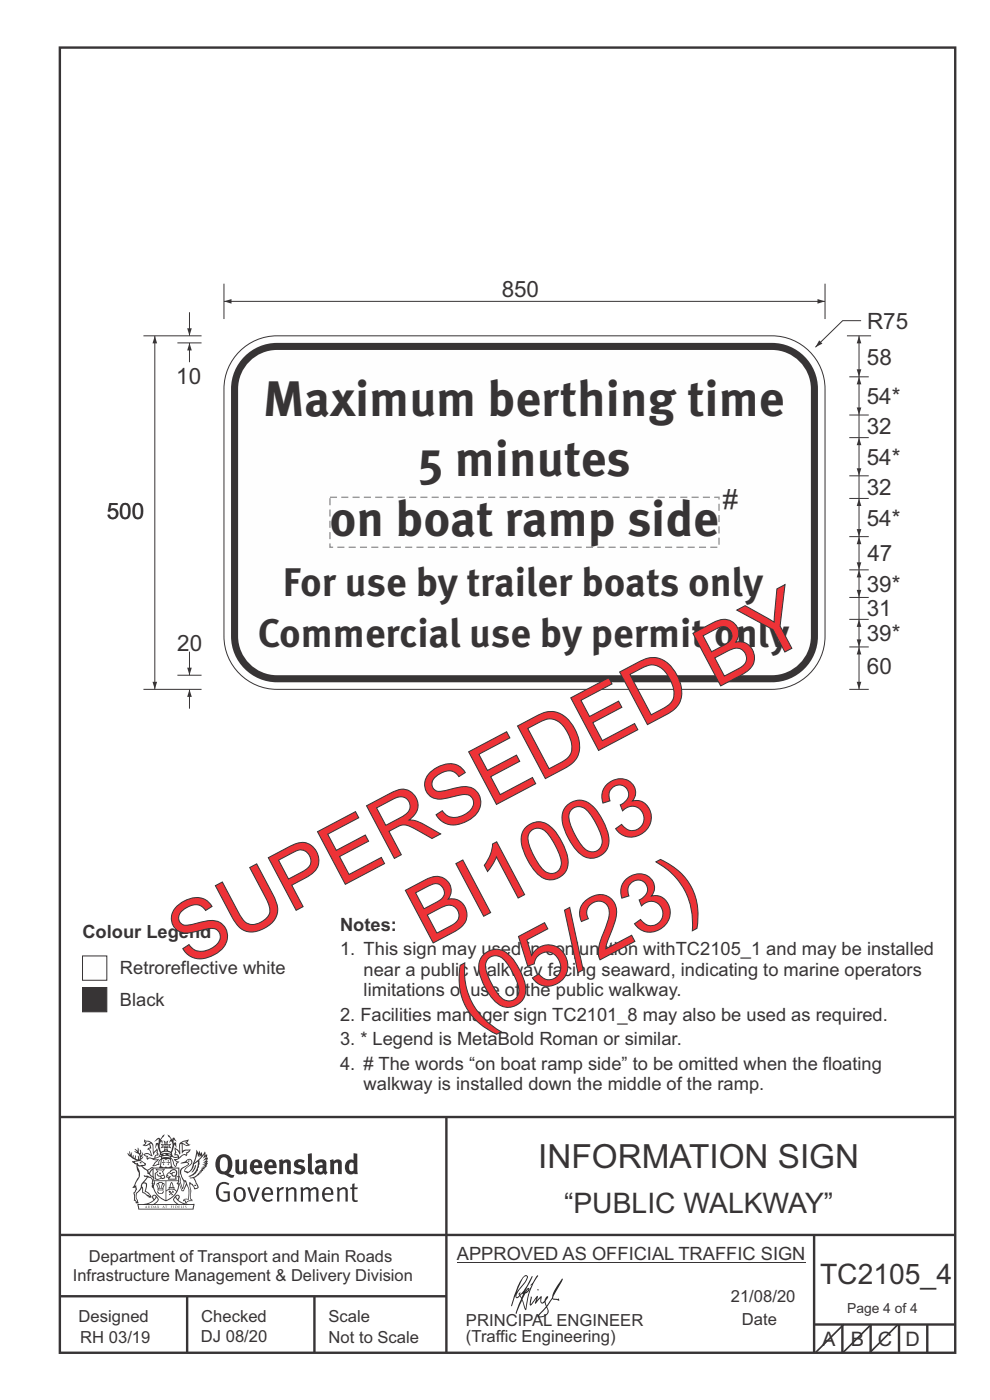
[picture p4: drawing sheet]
<svg xmlns="http://www.w3.org/2000/svg" width="210mm" height="297mm" viewBox="0 0 210 297" stroke-linecap="round" stroke-linejoin="round" font-family="sans-serif">
<path d="M17.5 209.5h5.2v5.1h-5.2z" fill-rule="evenodd" fill="#373435" stroke="#373435" stroke-width=".21"/>
<path d="M17.5 202.8h5.2v5.2h-5.2z" fill-rule="evenodd" fill="#fefefe" stroke="#373435" stroke-width=".21"/>
<g fill="none" stroke="#373435" stroke-width=".51">
<path d="M12.7 10.1h189.9v276.9h-189.9zM12.7 237h189.8M94.7 236.9v50.1M12.7 262h190M12.7 275h82M39.7 275v12M66.7 275v12M172.7 262v25M172.7 281h30M178.7 281v6M184.7 281v6M190.7 281v6"/>
<path d="M196.7 281v6"/>
</g>
<g fill="#373435">
<path d="M47 245.7a2.55 2.55 0 0 0 0 2.7l.3 .1a.81 .81 0 0 0 1-.9v-.6a1.04 1.04 0 0 0-1.1-1.5zM46.3 245.3a1.82 1.82 0 0 1 2.1-.2 1.82 1.82 0 0 1 .9 1.9 2.29 2.29 0 0 1-.8 1.9l.7 .3h.5l-.2 .6a2.87 2.87 0 0 1-2-.7 2.12 2.12 0 0 1-1.7-3.1z" fill-rule="evenodd"/>
<path d="M49.9 246.1l.8-.2v2a.46 .46 0 0 0 .3 .6 .46 .46 0 0 0 .6-.2v-2.2l.7-.2v2.4l.2 .5-.5 .4-.3-.3a1.02 1.02 0 0 1-1.2 .2 1.02 1.02 0 0 1-.6-1.1z" fill-rule="evenodd"/>
<path d="M54 246.7l-.1 .5h.9a.49 .49 0 0 0-.2-.6 .49 .49 0 0 0-.6 .1zM53.4 246.4a1.34 1.34 0 0 1 1.6-.3 1.34 1.34 0 0 1 .6 1.5v.2h-1.7a.77 .77 0 0 0 .5 .8 .77 .77 0 0 0 .9-.3l.3 .4a1.59 1.59 0 0 1-2 .2 1.59 1.59 0 0 1-.5-2z" fill-rule="evenodd"/>
<path d="M57 246.7l-.1 .5h1a.49 .49 0 0 0-.2-.6 .49 .49 0 0 0-.7 .1zM56.4 246.4a1.34 1.34 0 0 1 1.6-.3 1.34 1.34 0 0 1 .7 1.5v.2h-1.8a.77 .77 0 0 0 .5 .8 .77 .77 0 0 0 .9-.3l.4 .4a1.59 1.59 0 0 1-2.1 .2 1.59 1.59 0 0 1-.5-2z" fill-rule="evenodd"/>
<path d="M59.2 246.1l.7-.2 .1 .4a.95 .95 0 0 1 1-.3 .95 .95 0 0 1 .7 .8v2.3h-.8v-2.3a.46 .46 0 0 0-.8 .1v2.2h-.8z" fill-rule="evenodd"/>
<path d="M62.6 246.3a1.75 1.75 0 0 1 2-.1l-.2 .5-.6-.2a.43 .43 0 0 0-.6 .3l.4 .3a1.04 1.04 0 0 1 1.2 1.2 1.04 1.04 0 0 1-1.4 .9l-1.2-.4 .3-.6 1 .4 .4-.4a.88 .88 0 0 0-1-.5l-.4-.2-.1-.4z" fill-rule="evenodd"/>
<path d="M65.3 244.8l.8-.2 .1 3.8 .3 .2 .1 .5a.88 .88 0 0 1-1-.1 .88 .88 0 0 1-.3-1z" fill-rule="evenodd"/>
<path d="M67.8 247.8a.43 .43 0 0 0-.1 .7 .43 .43 0 0 0 .7-.1v-.7zM66.8 246.4a1.7 1.7 0 0 1 2.4 .1v1.8l.3 .4-.4 .5-.5-.3a1.03 1.03 0 0 1-1.7-.2 1.03 1.03 0 0 1 .8-1.5h.7v-.4a.8 .8 0 0 0-1.2 .1z" fill-rule="evenodd"/>
<path d="M70 246.1l.7-.2 .1 .4a.95 .95 0 0 1 1-.3 .95 .95 0 0 1 .7 .8v2.3h-.8v-2.3a.46 .46 0 0 0-.8 .1v2.2h-.8z" fill-rule="evenodd"/>
<path d="M74.3 246.7a1.48 1.48 0 0 0 0 1.7h.5l.2-.1v-1.5l-.3-.2zM75 244.6l.8 .2 .1 4.3h-.7l-.1-.2a1.26 1.26 0 0 1-1.4 0 1.26 1.26 0 0 1-.5-1.3 1.29 1.29 0 0 1 .4-1.3 1.29 1.29 0 0 1 1.4-.2z" fill-rule="evenodd"/>
<path d="M46.4 251.1a1.72 1.72 0 0 1 2.3 0l-.3 .3a1.24 1.24 0 0 0-1.4-.1 1.24 1.24 0 0 0-.6 1.3 1.49 1.49 0 0 0 1.2 2l.7-.2v-1.3h-.8l-.1-.4h1.3v2a1.93 1.93 0 0 1-2.2-.1 1.93 1.93 0 0 1-.7-2.2l.2-.7z" fill-rule="evenodd"/>
<path d="M50.4 252.4a1.65 1.65 0 0 0 .2 2.2 .99 .99 0 0 0 1-1.5 .78 .78 0 0 0-.4-.8 .78 .78 0 0 0-.8 .1zM50 252.1a1.33 1.33 0 0 1 1.6-.1 1.33 1.33 0 0 1 .5 1.5 1.31 1.31 0 0 1-1.3 1.5 1.31 1.31 0 0 1-1.2-1.6v-.5z" fill-rule="evenodd"/>
<path d="M52.5 251.9l.4-.1 .9 2.6 .8-2.5h.5l-1.1 3h-.5z" fill-rule="evenodd"/>
<path d="M56.3 252.4l-.2 .7h1.3a.7 .7 0 0 0-.3-.8 .7 .7 0 0 0-.8 .1zM55.9 252.2a1.22 1.22 0 0 1 1.5-.2 1.22 1.22 0 0 1 .5 1.5h-1.8a.93 .93 0 0 0 .5 1 .93 .93 0 0 0 1.1-.2l.2 .3a1.43 1.43 0 0 1-1.8 .1 1.43 1.43 0 0 1-.6-1.7z" fill-rule="evenodd"/>
<path d="M58.7 252l.4-.2 .1 .5 .4-.3 .6-.2-.2 .6a.66 .66 0 0 0-.8 .6v1.9h-.4z" fill-rule="evenodd"/>
<path d="M60.6 252l.4-.2 .1 .5a.94 .94 0 0 1 1-.4 .94 .94 0 0 1 .8 .7v2.3h-.5l-.1-2.5a.81 .81 0 0 0-1.2 .3v2.2h-.4z" fill-rule="evenodd"/>
<path d="M63.7 251.9l.5-.1 .1 .5 .4-.3a.78 .78 0 0 1 1.1 .3 .9 .9 0 0 1 1-.5 .9 .9 0 0 1 .8 .8v2.3h-.5l-.1-2.5a.67 .67 0 0 0-1.1 .3v2.2h-.5v-2.4l-.4-.2-.7 .4v2.2h-.5z" fill-rule="evenodd"/>
<path d="M69 252.4l-.1 .7h1.3a.7 .7 0 0 0-.3-.8 .7 .7 0 0 0-.9 .1zM68.7 252.2a1.22 1.22 0 0 1 1.5-.2 1.22 1.22 0 0 1 .5 1.5h-1.8a.93 .93 0 0 0 .4 1 .93 .93 0 0 0 1.2-.2l.1 .3a1.44 1.44 0 0 1-1.7 .1 1.44 1.44 0 0 1-.6-1.7z" fill-rule="evenodd"/>
<path d="M71.4 252l.5-.2 .1 .5a.94 .94 0 0 1 1-.4 .94 .94 0 0 1 .8 .7v2.3h-.5l-.1-2.5a.81 .81 0 0 0-1.2 .3v2.2h-.4z" fill-rule="evenodd"/>
<path d="M74.7 251.2l.5-.2v.9h.7l-.1 .4h-.6v2.2l.1 .1h.5l.1 .3a.75 .75 0 0 1-1.2-.6v-2h-.4v-.4h.4z" fill-rule="evenodd"/>
<path d="M30.8 242.1l1.1 .3-.9 .5h-.4l.6-.5zM31.8 242.7l.2-.1a2.44 2.44 0 0 1 .4 2l.1 .4 .7-1-.1 .6 .3 .3a.57 .57 0 0 0-.6 .8l-1-.2-.5 .2 .2-.5-.8-.2 .7-.2 .9 .5 .1-.1-.6-1.3-.2-.1 .5-.1zM30.7 241.7l-.1 .4 .2 .4-.6 .4a1.04 1.04 0 0 0 1.4-.1l.2 .7h-.3l-.2 .4a.94 .94 0 0 1 .8 1.1l-.2-.1a1.16 1.16 0 0 0-1.5-.1l.3 .4 .4 .2 .1 .5 .2 .1 .1-.1a.94 .94 0 0 1 1.1 .2h.8l-1.2 1.2a1.13 1.13 0 0 0 1.2-.2l.4-.1-.1-.4 .5-.7a.83 .83 0 0 0-.6 1.1l-.3-.1-.7 .3 1.1-1.4-.5 .2-.5-.1 1.3-.5-.1-.2-.9 .4v-.3l.2-.2 .3 .1 .1-.3-.2-.4v-.6l-.1-.3-.7 .9v-.7a1.42 1.42 0 0 0-1.6-1.8z" fill-rule="evenodd"/>
<path d="M38.5 242.5l.5-.3 .7-.1-.6 .3 .8 .5h-.3zM38.3 242.7h.2l.1 2a1.69 1.69 0 0 1 1.6-.7l-.8 .5 .1 .5a1.1 1.1 0 0 0-1.5 .6l-.1-.5-.2-.2h-.5l.3-.4-.3-.7a1.42 1.42 0 0 1 .8 1.1l.2-.1zM37.1 243.4l.1 1-.2 .3 .1 .5 .5-.1 .1 .2a.96 .96 0 0 1-1.1-.1l-.1 .1a1.06 1.06 0 0 0 1.3 .2v.1a.72 .72 0 0 1-1 .2l.3 .5 .6 .3-.4 .1-.1 .7-.2-.4-.4-1.1-.4-.4 .4 .9a1.54 1.54 0 0 0 .7 1.2l.2-.3a.58 .58 0 0 1 .4-.7l.2-.2h-.3l-.5-.3 .9-.5a.93 .93 0 0 1 1.2-.5v.2l.2-.1 .1-.5a.99 .99 0 0 0 .7-.9l-1.3 .1-.3 .3-.1-1.5 .9 .4 .9-.3h-.4l-.5-.4 .4-.7-.6 .2a1.46 1.46 0 0 0-1.4 2.1v.4l-.2-.4z" fill-rule="evenodd"/>
<path d="M35.6 246.1l.2 .1-.1 .4h.4l-.4 .1v.5l-.1-.6h-.3l.3-.1z" fill-rule="evenodd"/>
<path d="M34.6 246.1l.2 .1v.3l.3 .1h-.3l-.1 .6v-.5l-.4-.1h.4z" fill-rule="evenodd"/>
<path d="M34.3 246a.57 .57 0 0 1 .9 .2 .57 .57 0 0 1 .9-.2l.2 1.4-.2 .1a.57 .57 0 0 1-.9-.1 .69 .69 0 0 1-1.1 0zM34.2 245.3l-.3 2.1-.2 .4h3l-.2-.4-.3-2.1h-.2v.3l-.8-.1-.8 .1v-.3z" fill-rule="evenodd"/>
<path d="M34.2 249.6a.3 .3 0 0 0 .6 0 .3 .3 0 0 0-.6 0zM33.3 248.2l.3 .3-.3 .3a.79 .79 0 0 0 0 1.3l.8-.2-.1-.3a.55 .55 0 0 1-.7-.6h.1l.2 .3 .3 .1 .8-.2-.4-.7 .4-.3-.7 .1zM33 247.9l1.1 .2 .9-.2-.4 .7 .4 1.1a.56 .56 0 0 1-.8 .3l-.2 .1a.73 .73 0 0 1-.9 .1 .73 .73 0 0 1-.3-.9v-.4l.6-.4z" fill-rule="evenodd"/>
<path d="M35.6 249.1l.7-.5a.58 .58 0 0 1 1-.1 .58 .58 0 0 1-.4 .9l-.3-.3a.43 .43 0 0 1 .6-.3v-.1a.57 .57 0 0 0-.8 .2l-.2-.1-.3 .2 .4 .1a.55 .55 0 0 0 .9 .4v.6h-1.3l.3-.4-.1-.2-.6 .1 .2-.2-.2-.1zM35.4 249l-.1 .2a.39 .39 0 0 0 .2 .7l.3-.1-.2 .5h1.9l-.1-.8a.86 .86 0 0 0-.1-1.4 .86 .86 0 0 0-1.3 .4z" fill-rule="evenodd"/>
<path d="M36 252h.8v.2h-.8zM36.4 251l.2 .8h-.4zM36.4 250.7l-.3 .5-.1 .6h-.2v.4l-.7 .4 .2 .2a1.48 1.48 0 0 1 2.1 .1l.2-.1-.6-.5v-.5h-.2l-.1-.6z" fill-rule="evenodd"/>
<path d="M35.8 252.6l.4 .1 .1 .3 .3-.2-.2-.2a.38 .38 0 0 1 .5 .5l-.2-.2-.3 .3 .3 .2-.3 .2-.1-.3-.4 .3-.1-.2 .4-.3-.1-.1-.2 .1z" fill-rule="evenodd"/>
<path d="M34.5 251.2h.2v.2l-.2 .6h-.2zM33.6 252.5h.9v.2a.55 .55 0 0 1-.8 .4v-.2h-.2zM33.4 251.2h.2l.2 .8h-.2zM33.6 252.2h.8l.1 .1-.8 .1zM33.8 250.9h.5l-.2 1.1h-.1zM33.3 251l-.1 .3 .3 1.2a.48 .48 0 0 0-.1 .5 .48 .48 0 0 0 .5 .3l.5-.1a.49 .49 0 0 0 .2-.7l.3-1.2-.1-.3a1.42 1.42 0 0 0-1.5 0z" fill-rule="evenodd"/>
<path d="M33.7 248.8h.4l.1 .3h-.3z" fill-rule="evenodd"/>
<path d="M41.3 247.3l.3-.2-.2 .9-.6 .7h-.2l.5-.7z" fill-rule="evenodd"/>
<path d="M39.7 246.2l.3-.2 .5 .2a.88 .88 0 0 1-.6 1.1 1.22 1.22 0 0 0-.8 1.3l.5 .2a.72 .72 0 0 0 .9-.4l.5-.8 .2-.6 .8-.6v.3a2.85 2.85 0 0 1-2 2.8l.1 .1a2.13 2.13 0 0 0 1.9-1.5v-.2a2.01 2.01 0 0 0 .3-1.8l1.1-1.3-.4 1 .7-.5-.7 1 .8-.4-.8 .8 .7-.1-.9 .5 .8-.1-.8 .4h.7l-.8 .3 .3 .2h-.4l.2 .4-.4-.1 .2 .3h-.4l.1 .3h-.1a2.16 2.16 0 0 1-2 1l.1 .2h.4a.76 .76 0 0 1 .7 .7l.5 1.2-.6 .2a1.45 1.45 0 0 0-1.1-1.3l.2 1.8-.1 1.9 .4 .2a1.07 1.07 0 0 0-1.2 .4v-.3l-.5-.2a.87 .87 0 0 1 1.1-.1v-.7a4.4 4.4 0 0 0-.6-3.1l-.1-.3h-.2a2.16 2.16 0 0 1-.7-2.2l.3-.3 1.2-.8a.55 .55 0 0 0-.4-.7zM37.8 249.6a.76 .76 0 0 1 .3 1.1l.6 1.6 .4-1.7 .2 .1a.61 .61 0 0 1-.1 .9l-.3 .9h-.2l-.7-1.6-.3 .1a1.18 1.18 0 0 0 .1-1.4zM41.8 244.7l.2 .8 .3-.6v.6l.4-.5a1.9 1.9 0 0 1-1.2 1.4l-.3 .3zM38.2 246.8l1.4-.1 .2 .1v.3l-.5 .3a1.26 1.26 0 0 0-.9 1.9l.2 .7a1.84 1.84 0 0 1 .1 2l-.4-1.3a.96 .96 0 0 0-.4-1.3l-.4 .3a.78 .78 0 0 1 0 1.2l.1 .3h.4l.4 1.1a.38 .38 0 0 0 .2 .4 .38 .38 0 0 0 .4-.1l.6-1.2a2.94 2.94 0 0 1 .4 2.5l-.1 .5-.8-.1-.3 .4v.2l.4-.1 .1 .4 .2 .1a1.02 1.02 0 0 1 1.3-.5v-.4l-.3-.1 .1-1.7-.3-1.4 .1 .1a1.14 1.14 0 0 1 .8 .9 .63 .63 0 0 0 .8-.2 .63 .63 0 0 0-.2-.8l-.6-1.3 .9-.6 .2-.3 .3-.1-.1-.2h.4l-.1-.3h.3l-.1-.3 .5-.1-.2-.2 .6-.4v-.2l-.2 .1 .4-.6-.3 .1 .3-.6-.4 .1 .4-.5v-.3l-.3 .2 .2-.6-.1-.3-.4 .3v-.8l-.6 .8-.2-.7-.2 .5-.3-.8-.1 .6-.5-.8-.1 1.4-.6 1.9a1.81 1.81 0 0 1-1 1.4l-.6-.2a1.75 1.75 0 0 1 1.1-1.2 .75 .75 0 0 0 .1-1.3 .75 .75 0 0 0-1.2 .5z" fill-rule="evenodd"/>
<path d="M41.2 251.4l.3-.1 .2 .3h-.4z" fill-rule="evenodd"/>
<path d="M29.4 255.6h11.6l-.1 .8h-11.4zM31.3 255.4l.5-.1a2.48 2.48 0 0 0 1.4-1.3l.3 .6-.5 .5-.5 .3zM32.5 253.8l.3-.2 .2 .2-.3 .6zM37.2 254a2.65 2.65 0 0 0 1.8 1.4h-1.1l-.5-.3-.5-.5zM37.4 253.8l.2-.2 .3 .2-.3 .6zM29.2 255.4l.1 1.2h11.8l.2-1.1-.2-.1a4.1 4.1 0 0 1-3.3-.9l.3-.4-.1-.5a1.06 1.06 0 0 0-1.3 .9l.2 .4 .6 .5h-4.7l.3-.1a.84 .84 0 0 0 .6-.7 .84 .84 0 0 0-.5-.9l-.3-.2-.5 .1-.1 .5 .3 .4a4.2 4.2 0 0 1-3.4 .9z" fill-rule="evenodd"/>
<path d="M31 255.9l.1 .2h-.2zM31 255.8l-.3 .5 .4-.1 .2 .1z" fill-rule="evenodd"/>
<path d="M31.3 255.8h.3v.4a.25 .25 0 0 0 .2-.1 .25 .25 0 0 0-.1-.3h.1a.29 .29 0 0 1 0 .4 .29 .29 0 0 1-.4 0 .29 .29 0 0 1 0-.4z" fill-rule="evenodd"/>
<path d="M32.2 255.8a.22 .22 0 0 1 .3 .2 .22 .22 0 0 1-.3 .2zM32 255.8l.1 .5a.33 .33 0 0 0 .4-.1 .33 .33 0 0 0 0-.4 .33 .33 0 0 0-.5 0z" fill-rule="evenodd"/>
<path d="M32.9 255.9l.1 .2h-.2zM32.9 255.8l-.2 .5 .3-.1 .2 .1z" fill-rule="evenodd"/>
<path d="M33.3 255.8h.2l.1 .2 .2-.2-.2 .2 .2 .3-.3-.2-.1 .2h-.1l.2-.3z" fill-rule="evenodd"/>
<path d="M34.7 255.9l.1 .2h-.2zM34.7 255.8l-.3 .5 .4-.1 .2 .1z" fill-rule="evenodd"/>
<path d="M35 255.8h.5h-.2v.5h-.2l.1-.5z" fill-rule="evenodd"/>
<path d="M36.2 255.8h.3h-.1v.2h.1h-.1v.3h-.2z" fill-rule="evenodd"/>
<path d="M36.7 255.8h.2v.5h-.2z" fill-rule="evenodd"/>
<path d="M37.3 255.8a.22 .22 0 0 1 .3 .2 .22 .22 0 0 1-.3 .2zM37.1 255.8v.5a.33 .33 0 0 0 .5-.1 .33 .33 0 0 0 0-.4 .33 .33 0 0 0-.5 0z" fill-rule="evenodd"/>
<path d="M37.8 255.8h.4h-.2v.2h.1h-.1v.2l.2 .1h-.4z" fill-rule="evenodd"/>
<path d="M38.4 255.8h.2l-.1 .4 .2 .1h-.3z" fill-rule="evenodd"/>
<path d="M38.9 255.8h.2v.5h-.2z" fill-rule="evenodd"/>
<path d="M39.3 255.8h.2l-.1 .1 .2 .2-.2 .2h-.1v-.2l.2 .1z" fill-rule="evenodd"/>
<path d="M34.2 244.6a1.51 1.51 0 0 1 2 .2 2.67 2.67 0 0 0-2.1 0zM35.7 244.8l.4 .2 .1 .2-.4-.1zM34.6 244.9l.5-.1 .1 .2h-.4zM34 245.1l.3 .1-.3 .1zM34.9 244.1l.3-.2 .3 .2zM34.9 242.9h.2v.4h-.2zM35 242.3l.2 .2 .2-.2-.1 .4h-.2zM35.1 243.5h.2l.1 .4-.2-.2-.2 .2zM35.3 242.9h.2v.4h-.2zM34.4 242.9l.3 .1 .1 .2-.4 .1 .2-.2zM35.7 243l.3-.1-.2 .2 .2 .2-.4-.1zM32.7 242.1l1-.5-.1 1-.2-.1-.3 .1-.3 1.1 .5-1 .3 .9a1.84 1.84 0 0 1 .2 1.7l.4 .1a2.48 2.48 0 0 1 2.2 .1l.2-.3-.2-.7 .7-1.7 .4 .6-.2-1-.2-.1-.2 .3v-.9l.6 .4-.6-.7h-.3l-.1 .4-.5-.8-.5-.3 .2 .4 .6 .6-.5 .7 .4-.3a2.06 2.06 0 0 1 0 2.2l-.5-.2-.2-.6 .1-.1 .8 .2-.4-.5 .4-.5-.7 .2-.2-.2 .2-.7-.5 .4-.5-.4 .2 .7-.2 .2-.7-.2 .4 .5-.4 .5 .8-.2 .1 .1-.2 .6-.5 .2a2.02 2.02 0 0 1 0-2.2l.3 .5-.1-.6-.3-.1 .8-1.2-.4 .3-.5 .7-.2-.3a.8 .8 0 0 0-.8 .5z" fill-rule="evenodd"/>
<path d="M29.2 247.3l.3 .2a.61 .61 0 0 1 .8 .3l.3 .2a.8 .8 0 0 1 .6 1l.4 .1 .5 .6a1 1 0 0 1 .5 1l-.1 .7v-.5h-.1a.96 .96 0 0 0-.8-1.3l-.2-.2h-.7l-.1-.1-.1 .1 .1 .3h.6l-1.2 1.4-.2 .9-.4 .6a1.33 1.33 0 0 0-.5 1.8l.2 .5a1.26 1.26 0 0 1-.5-1.4l-.1-.4a1.56 1.56 0 0 0 .4-1.7l-.3 .2 .2-.5a3.2 3.2 0 0 0 .7-3zM30.4 251.1h.4a2.06 2.06 0 0 1-.1 1.6l.7 .5 .4 .5-.6-.2-.8-.6-.1-.9a.51 .51 0 0 1 .1-.9zM28.6 246.5a1.52 1.52 0 0 1 2.1 .6l-1.1 .1-.2-.1-.1-.4-.5 .1zM27.5 244.2v.8l-.3-.4-.1 .1a3.1 3.1 0 0 0 1.9 1.5l-1 .1 .5 .6 .5 .1 .1 1.1a1.84 1.84 0 0 1-.3 2.5l-.4 .9-.3 .4 .2 .1 .4-.1 .1 .4-.2 .5-.3 .2 .1 1.8 .2-.1 .3 .6h.1l.4-.1-.1-.5a1.3 1.3 0 0 1-.1-1.6l.9-1.1 .1 1.1 .6 .2 .5 .6 .1-.2 .2 .4 .5-.1a1.85 1.85 0 0 0-1.2-1.3l.1-.3a1.39 1.39 0 0 0 0-1.5h-.5l.5-.6a.66 .66 0 0 1 .9-.4 .66 .66 0 0 1 .3 .9l-.1 .4h.2v.1l-.1 .3 .2 .5 .1-.3a2.24 2.24 0 0 0 .1-2.2 .73 .73 0 0 1-.7-.7 .73 .73 0 0 1 .6-.7v-.2a.94 .94 0 0 0-.9 .8 .48 .48 0 0 1-.1-.5 .48 .48 0 0 1 .5-.3l.5-.3a.51 .51 0 0 0-.8 .2l-.5 .3-1-.8 .6-.1 .2-.5-1.2-.7 .5-.4v-.4l-.5 .5 .1-.2a.69 .69 0 0 0 .2-1.1v.5l-.2 .2v-1.1l-.3-.2 .1 .6-.1 .2-.4-1.2v.6l-.6-.3 .5 .6-.6-.2 .3 .3a1 1 0 0 1 .7 1.5l-.2-.8v.8l-.5-.2v-.7l-.2 .6-.2-.1-.1-.6-.2 .4-.2-.2 .1-.7-.2 .5z" fill-rule="evenodd"/>
<path d="M29.6 246.7l.2-.2 .3 .3z" fill-rule="evenodd"/>
<path d="M32.4 247.7h5.6v2l-.2-.1v-1.7h-5.2v2.5h5.2v-.8l.1 .2-.1 1.1v-.3h-2.5v4a4.1 4.1 0 0 0 2.6-3.6l.1-.1a4 4 0 0 1-2.8 3.9 4.2 4.2 0 0 1-2.8-4.7l.1 1.3 .1-.1a3.8 3.8 0 0 0 2.5 3.3v-4h-2.5l-.2-.9z" fill-rule="evenodd"/>
<circle cx="40" cy="246.3" r=".17"/>
</g>
<path d="M96.9 267.8h74" fill="none" stroke="#373435" stroke-width=".21"/>
<path d="M179 280.9l-6 6" fill="none" stroke="#373435" stroke-width=".35"/>
<g fill="#252726">
<path d="M111.9 273.6l.2-.2-.5 .7zM110.7 274.4l.3 .1-.3 .8-.3-.5zM111.2 270.9l.6-.1a9.3 9.3 0 0 1-2.1 3.2l-.1 .2 1-2.5zM110.9 270.9a14.7 14.7 0 0 0-2.1 5l-.4 1.1 .1 .1 .9-2.3a.42 .42 0 0 0 .1 .6 .42 .42 0 0 0 .6-.3l.2-.1 .3 .5-1.2 3.2h.2l1.1-2.8 .6 1.8 .3 .3 .1-.5a13.5 13.5 0 0 1 2.1-6.2l.4-.6-.2-.2-1.5 2.2 .3-.2a14.9 14.9 0 0 0-1.3 5.1l-.4-1.1a1.39 1.39 0 0 1 .2-1.8l.1-.3a.92 .92 0 0 0 .8-1.1 .75 .75 0 0 0-.7 .7l-.2 .1 1.6-3.4h-.1l-.3 .7a10.5 10.5 0 0 1-2.2 3.3l.1-.4a.32 .32 0 0 0-.3 .1 .32 .32 0 0 0 0 .4l-.5 .4a3.2 3.2 0 0 1 1.1-2.2l.5-.6a2.49 2.49 0 0 0 .7-1.7l-.3-.2z" fill-rule="evenodd"/>
<path d="M115.9 277.4a1.15 1.15 0 0 1 .1 1.3 1.15 1.15 0 0 1-1.2 .5l-.5 .1zM112.6 275.1l-.2 1.6 .2 .3 1.2-1.5-.3 1.1 1.2-1.2a.94 .94 0 0 0 .3 1.2l.5-.3 .3 .9-1.2 1.2a.98 .98 0 0 0-.5 1.1 1.9 1.9 0 0 0 2.3-1.3l-.1-.3a1.02 1.02 0 0 1 .3-1.4l.5-.9 1.5 .3-.2-.5v.2l-1.1-.1v-.3l2-3.5 .1-.3-.1-.2-1.8 2.8a6.6 6.6 0 0 1-1.5 3l-.1-.3a1.01 1.01 0 0 1 .3-1.3l.1-.3-.2-.1-.4 .4-.2 .5-.5 .4-.2-.4 .1-.9h-.2l-.8 .9 .2-.9-.1-.1-1.4 1.8 .2-1.4v-.2z" fill-rule="evenodd"/>
<path d="M114 273.5l.3 .2-.2 .1z" fill-rule="evenodd"/>
</g>
<path d="M184.8 280.9l-6 6M190.5 280.9l-6 6" fill="none" stroke="#373435" stroke-width=".35"/>
<path d="M50.8 74.5a11.2 11.2 0 0 1 8-3.3h105a11.3 11.3 0 0 1 11.2 11.3v52.5a11.3 11.3 0 0 1-11.2 11.2h-105a11.3 11.3 0 0 1-11.3-11.2v-52.5a11.2 11.2 0 0 1 3.3-8z" fill-rule="evenodd" fill="#fefefe" stroke="#373435" stroke-width=".21"/>
<path d="M52.3 75.2a9.7 9.7 0 0 1 6.5-2.5h105a9.8 9.8 0 0 1 9.7 9.8v52.5a9.8 9.8 0 0 1-9.7 9.7h-105a9.8 9.8 0 0 1-9.8-9.7v-52.5a9.7 9.7 0 0 1 3.3-7.3z" fill-rule="evenodd" fill="#373435"/>
<path d="M52.9 76.7a8.2 8.2 0 0 1 5.9-2.5h105a8.3 8.3 0 0 1 8.2 8.3v52.5a8.3 8.3 0 0 1-8.2 8.2h-105a8.3 8.3 0 0 1-8.3-8.2v-52.5a8.2 8.2 0 0 1 2.4-5.8z" fill-rule="evenodd" fill="#fefefe"/>
<path d="M47.5 60.2v7.5M175 60.2v7.5M40.2 138.2v5" fill="none" stroke="#373435" stroke-width=".21"/>
<path d="M39.7 141.6h1l-.5 1.6z" fill="#373435"/>
<path d="M47.5 63.9h127.5" fill="none" stroke="#373435" stroke-width=".21"/>
<g fill="#373435">
<path d="M47.5 63.9l1.6-.5v1z"/>
<path d="M173.4 63.4l1.6 .5-1.6 .5z"/>
</g>
<path d="M182.7 68h-4l-5.7 5.7" fill="none" stroke="#373435" stroke-width=".21"/>
<path d="M173.8 72.2l.7 .7-1.5 .7z" fill="#373435"/>
<path d="M37.6 72.7h5.2M37.6 143.2h5.2M40.2 146.2v4.1" fill="none" stroke="#373435" stroke-width=".21"/>
<path d="M40.2 146.3l.5 1.5h-1z" fill="#373435"/>
<path d="M40.2 66.2v5" fill="none" stroke="#373435" stroke-width=".21"/>
<path d="M39.7 69.6h1l-.5 1.6z" fill="#373435"/>
<path d="M40.2 72.7v4.1" fill="none" stroke="#373435" stroke-width=".21"/>
<path d="M40.2 72.8l.5 1.5h-1z" fill="#373435"/>
<path d="M32.8 71.2v75M179.7 71.2h5.1" fill="none" stroke="#373435" stroke-width=".21"/>
<g fill="#373435">
<path d="M32.4 144.6h.9l-.5 1.6z"/>
<path d="M32.8 71.3l.5 1.5h-.9z"/>
</g>
<path d="M182.2 131.4v5.8" fill="none" stroke="#373435" stroke-width=".21"/>
<g fill="#373435">
<path d="M181.7 135.6h1l-.5 1.6z"/>
<path d="M182.2 131.4l.5 1.6h-1z"/>
</g>
<path d="M180.2 131.4h4.1M180.2 137.2h4.1M182.2 137.2v9" fill="none" stroke="#373435" stroke-width=".21"/>
<g fill="#373435">
<path d="M182.2 137.3l.5 1.5h-1z"/>
<path d="M181.7 144.6h1l-.5 1.6z"/>
</g>
<path d="M182.2 113.8v7.1" fill="none" stroke="#373435" stroke-width=".21"/>
<g fill="#373435">
<path d="M182.2 113.9l.5 1.5h-1z"/>
<path d="M181.7 119.3h1l-.5 1.6z"/>
</g>
<path d="M180.2 113.8h4.1M182.2 105.7v8.1" fill="none" stroke="#373435" stroke-width=".21"/>
<g fill="#373435">
<path d="M181.7 112.2h1l-.5 1.6z"/>
<path d="M182.2 105.8l.5 1.5h-1z"/>
</g>
<path d="M182.2 71.2v8.7M180.2 105.7h4.1M182.2 100.9v4.8" fill="none" stroke="#373435" stroke-width=".21"/>
<g fill="#373435">
<path d="M182.2 71.3l.5 1.5h-1z"/>
<path d="M181.7 78.3h1l-.5 1.6z"/>
</g>
<path d="M30.4 71.2h12.4M182.2 120.9v5.8M30.4 146.2h12.4M180.2 146.2h4.1" fill="none" stroke="#373435" stroke-width=".21"/>
<g fill="#373435">
<path d="M181.7 125.1h1l-.5 1.6z"/>
<path d="M182.2 120.9l.5 1.6h-1z"/>
</g>
<path d="M182.2 92.8v8.1M180.2 100.9h4.1M180.2 120.9h4.1M180.2 126.7h4.1M182.2 126.7v4.7" fill="none" stroke="#373435" stroke-width=".21"/>
<g fill="#373435">
<path d="M181.7 99.3h1l-.5 1.6z"/>
<path d="M182.2 92.9l.5 1.5h-1z"/>
</g>
<path d="M182.2 79.9v12.9M180.2 92.8h4.1M180.2 88h4.1" fill="none" stroke="#373435" stroke-width=".21"/>
<g fill="#373435">
<path d="M181.7 86.4h1l-.5 1.6z"/>
<path d="M182.2 80l.5 1.5h-1z"/>
</g>
<path d="M180.2 79.9h4.1" fill="none" stroke="#373435" stroke-width=".21"/>
<path d="M70 105.5h82.5v10.6h-82.5z" fill="none" stroke="#96989a" stroke-width=".3" stroke-dasharray="1.5 .9" stroke-linecap="butt"/>
<g font-size="17.6" fill="#ed3237">
<text x="90.7" y="200.6" transform="rotate(-28 90.7 200.6)">BI1003</text>
<text x="40" y="205.2" transform="rotate(-28 40 205.2)">SUPERSEDED BY</text>
<text x="100" y="218.1" transform="rotate(-28 100 218.1)">(05/23)</text>
</g>
<g font-size="10.6" fill="#373435">
<text x="55.8" y="88.3">Maximum berthing time</text>
<text x="88.6" y="101">5 minutes</text>
<text x="69.9" y="113.7">on boat ramp side</text>
</g>
<g font-size="8.5" fill="#373435">
<text x="60" y="126.5">For use by trailer boats only</text>
<text x="54.7" y="137.2">Commercial use by permit only</text>
</g>
<text font-size="7.1" fill="#373435" x="114.2" y="247.7">INFORMATION SIGN</text>
<g font-size="6" fill="#373435">
<text x="119.6" y="257.4">“PUBLIC WALKWAY”</text>
<text x="173.9" y="272.3">TC2105_4</text>
</g>
<text font-size="5.8" fill="#373435" x="153.3" y="108">#</text>
<g font-size="4.8" fill="#373435">
<text x="106.4" y="63">850</text>
<text x="183.9" y="69.7">R75</text>
<text x="183.9" y="77.4">58</text>
<text x="37.4" y="81.4">10</text>
<text x="183.9" y="85.7">54*</text>
<text x="183.9" y="92.1">32</text>
<text x="183.9" y="98.6">54*</text>
<text x="183.9" y="105">32</text>
<text x="22.7" y="110.1">500</text>
<text x="183.9" y="111.5">54*</text>
<text x="184" y="119.1">47</text>
<text x="183.9" y="125.5">39*</text>
<text x="183.9" y="130.8">31</text>
<text x="37.6" y="138">20</text>
<text x="183.9" y="136">39*</text>
<text x="183.9" y="143.1">60</text>
</g>
<g font-size="4.2" fill="#373435">
<text x="174.4" y="285.6">A</text>
<text x="180.5" y="285.6">B</text>
<text x="186.2" y="285.6">C</text>
<text x="192.1" y="285.6">D</text>
</g>
<g font-size="3.9" fill="#373435">
<text x="72.1" y="197.5">Notes:</text>
<text x="17.5" y="198.9">Colour Legend</text>
<text x="72.1" y="202.7">1. This sign may used in conjunction withTC2105_1 and may be installed</text>
<text x="25.5" y="206.7">Retroreflective white</text>
<text x="77.1" y="207">near a public walkway facing seaward, indicating to marine operators</text>
<text x="25.5" y="213.4">Black</text>
<text x="77.1" y="211.4">limitations of use of the public walkway.</text>
<text x="72.1" y="216.6">2. Facilities manager sign TC2101_8 may also be used as required.</text>
<text x="72.1" y="221.8">3. * Legend is MetaBold Roman or similar.</text>
<text x="72.1" y="227">4. # The words “on boat ramp side” to be omitted when the floating</text>
<text x="77.1" y="231.3">walkway is installed down the middle of the ramp.</text>
<text x="96.9" y="267.4">APPROVED AS OFFICIAL TRAFFIC SIGN</text>
</g>
<g font-size="3.5" fill="#373435">
<text x="18.8" y="267.8">Department of Transport and Main Roads</text>
<text x="15.4" y="271.8">Infrastructure Management &amp; Delivery Division</text>
<text x="16.7" y="280.4">Designed</text>
<text x="42.7" y="280.4">Checked</text>
<text x="69.7" y="280.4">Scale</text>
<text x="98.8" y="281.3">PRINCIPAL ENGINEER</text>
<text x="155" y="276.1">21/08/20</text>
<text x="157.4" y="281">Date</text>
<text x="17" y="284.8">RH 03/19</text>
<text x="42.6" y="284.8">DJ 08/20</text>
<text x="69.7" y="285">Not to Scale</text>
<text x="98.8" y="284.8">(Traffic Engineering)</text>
</g>
<text font-size="2.9" fill="#373435" x="179.7" y="278.6">Page 4 of 4</text>
</svg>
